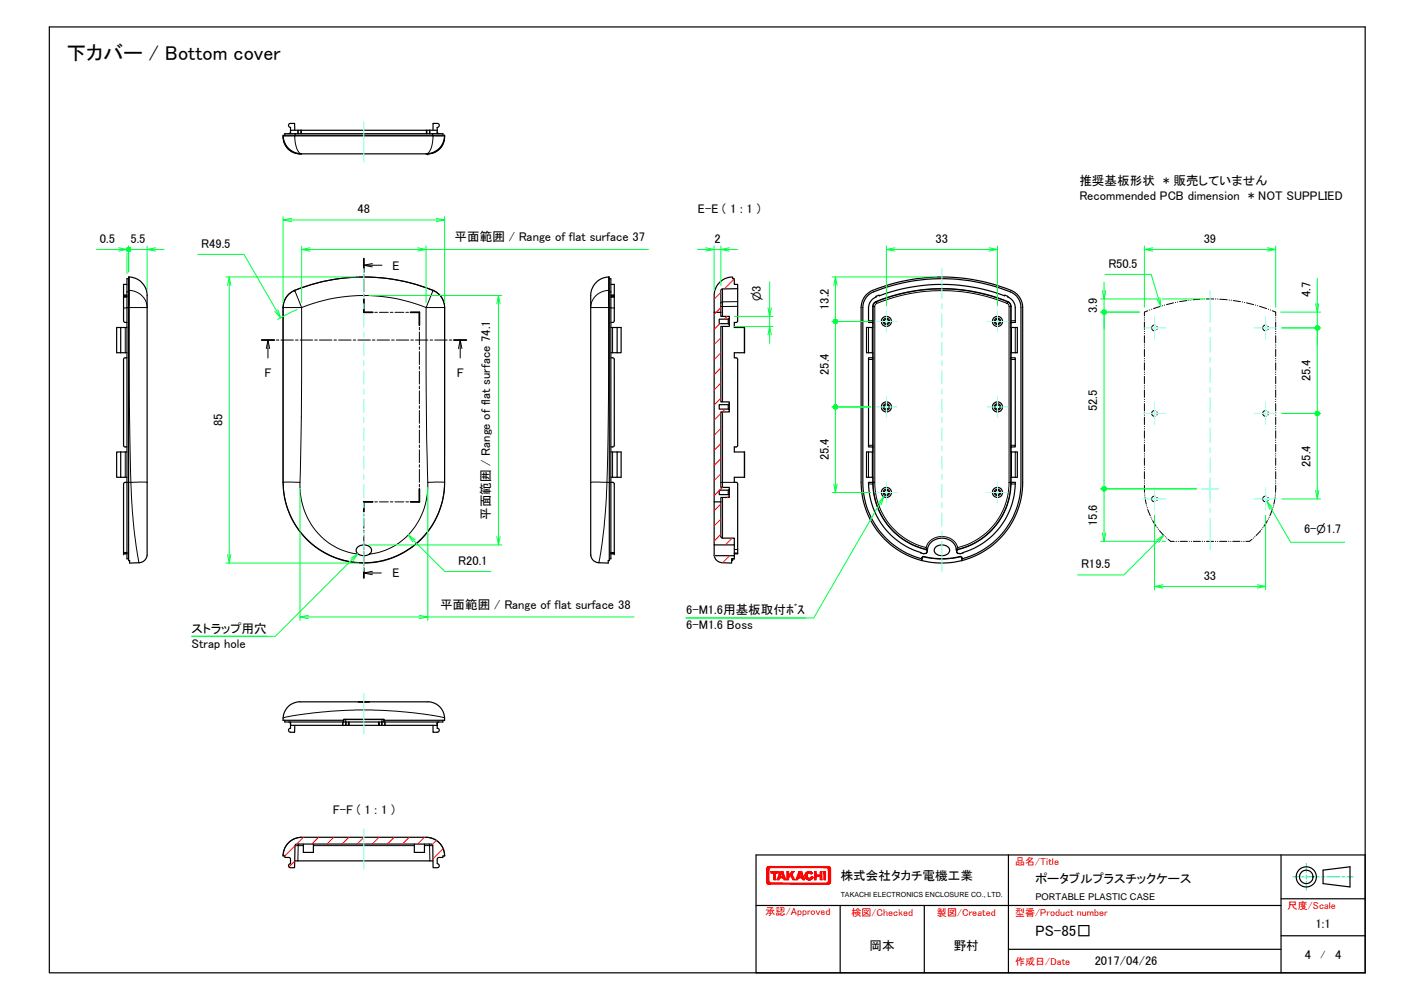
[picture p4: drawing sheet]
<svg xmlns="http://www.w3.org/2000/svg" width="420mm" height="297mm" viewBox="0 0 420 297" stroke-linecap="round" stroke-linejoin="round" font-family="sans-serif">
<g fill="none" stroke="#000" stroke-width=".36">
<path d="M14.7 8h390.9v281h-390.9zM86.3 39.2l-.5 .5M86.3 38.7v-.9a.59 .59 0 0 1-.6-.5 .59 .59 0 0 1 .6-.6h1.2l.1 2M88.5 38.7h-2.2v1M88.6 38.7l-.1 1M89.5 38.7h37.2M89.5 38.7h-.9M89.5 38.7v1M127.7 38.7h2.2M127.7 38.7h-1v1M127.7 38.7v1M128.7 38.7v-2h1.2a.59 .59 0 0 1 .6 .6 .59 .59 0 0 1-.6 .5v1.9"/>
<path d="M129.9 39.2l.5 .5M84.1 40.4a5.1 5.1 0 0 0 5 5.3M84.1 40.4v-.2h48v.2M84.1 40.4a5.5 5.5 0 0 0 5.5 5.3M89.1 45.7h.1M89.1 45.7h.5M89.6 45.7h37M131.6 40.2v-.5h-47v.5M132.1 40.4a5.5 5.5 0 0 1-5.5 5.3M132.1 40.4a5 5 0 0 1-5.5 5.3M35.9 97.3h-1.2v7.5h1.2M35.9 97.3v7.5"/>
<path d="M35.9 97.3h1.8M36.7 87.7h1M36.7 88.2h1M36.7 87.7v.5M36.7 88.2v7.1l.2 .4 .8 .1M37.7 84.5h-1v3.2M38.2 82.3a5.8 5.8 0 0 1 5.5 7v75a2.59 2.59 0 0 1-2.4 2.9l-2.8 .1v-.8h-.3zM38.2 82.8h-.5v83.2h.5M85.9 87.4l.6-.6a53.5 53.5 0 0 1 43.3 0 5.4 5.4 0 0 1 2.3 4.6v51.9a24 24 0 0 1-18 23.2 23.9 23.9 0 0 1-12 0 24.1 24.1 0 0 1-18-23.2v-51.9a5.4 5.4 0 0 1 1.8-4zM177.3 83.8a4.5 4.5 0 0 1 3.7-1.4v84.1h-.3v.8l-2.8-.1a2.89 2.89 0 0 1-2.4-3.7v-72.1a13.4 13.4 0 0 1 .7-6.3zM181 82.8h.5v83.2h-.5M181.5 84.5h1v3.2"/>
<path d="M181.5 87.7h1M181.5 88.2h1M182.5 87.7v.5M182.5 88.2v7.1l-.3 .5h-.7M183.4 97.3h1.2v7.5h-1.2M183.4 97.3v7.5M183.4 97.3h-1.9M212.2 92.8v56.3h2M212.2 92.8h2M212.2 92.8v-5a5.5 5.5 0 0 1 5.5-5.5v.5h.5v1.7h1v1.2l-4.5 .1-.4 .2-.1 6.8M214.2 92.8v1.2h2.5v.5l-.3 .3h-2.7v1.3h2.7l.3 .3v.6h-2.5v22.4h2.5v.5l-.3 .3h-2.7v1.3h2.7l.3 .3v.6h-2.5v22.4h2.5v.5l-.3 .3h-2.7v1.3h2.7l.3 .3v.6h-2.5v1.3M216.4 94.8v1.3"/>
<path d="M216.7 94.5v1.9M219.2 85.7v9.6l-.3 .5h-.7v1.5h3v7.5h-3v1.5l.8 .1 .2 .4v25.5l-.2 .4-.8 .1v1.5h3v7.5h-3v1.5h.7l.3 .4v20.7M257.3 87.7l1-.9a53.5 53.5 0 0 1 43.2 0 5.6 5.6 0 0 1 2.4 4.6v51.9a24 24 0 0 1-18 23.2v-.8l-.5-.4a25.5 25.5 0 0 1-11.2 .1l-.3 .3v.8a24.1 24.1 0 0 1-18-23.2v-52.3a5.4 5.4 0 0 1 1.4-3.3zM259.3 97.3h.1M259.3 97.3h-1.8v7.5h1.8M259.3 95.8h-1.2v-4.3a3.9 3.9 0 0 1 2.2-3.4l.9-.4 .1 .2a52.7 52.7 0 0 1 37.2 0l.1-.2 .9 .4a3.9 3.9 0 0 1 2.2 3.4v4.3h-1.3M259.3 95.8v1.5M300.4 95.8v-4.8a1.55 1.55 0 0 0-.9-1.4 50.5 50.5 0 0 0-39.8 .4l-.4 .8v5M300.4 95.8v1.5h1.9v7.5h-1.9v1.5M35.9 104.8h1.8M37.7 106.3l-.8 .1-.2 .4v25.5l.2 .4 .8 .1M181.5 106.3l.8 .1 .2 .4v25.5l-.2 .4-.8 .1"/>
<path d="M183.4 104.8h-1.9M216.7 119.9v1.9M258.1 106.3h1.2v26.5h-1.2zM259.3 104.8h.1M259.3 104.8v1.5M300.4 106.3h1.3v26.5h-1.3zM35.9 134.3h-1.2v7.5h1.2M35.9 134.3v7.5M35.9 134.3h1.8M183.4 134.3h1.2v7.5h-1.2M183.4 134.3v7.5M183.4 134.3h-1.9"/>
<path d="M216.4 120.2v1.3M259.3 134.3h.1M259.3 134.3h-1.8v7.5h1.8M259.3 132.8v1.5M300.4 132.8v1.5h1.9v7.5h-1.9v1.5M35.9 141.8h1.8M37.7 143.3h-.7l-.3 .5v20.3M181.5 143.3h.7l.3 .5v20.3M183.4 141.8h-1.9M212.2 149.1v12.8h6v-2h-3.6l-.4-.3v-10.5M216.4 145.6v1.3M216.7 145.3v1.9"/>
<path d="M259.3 141.8h.1M259.3 141.8v1.5M36.7 164.1v.4h1M36.7 164.1h1M106.3 162.5a2.62 2.62 0 0 1 4.1 .9 2.49 2.49 0 0 1-3.8 1.3 1.27 1.27 0 0 1-.3-2.2zM181.5 164.1h1M182.5 164.1v.4h-1M212.2 161.9v3.2M212.2 165.1h6v.8l-.8 .2v1.2l-2.8-.1a2.5 2.5 0 0 1-2.4-2.1zM218.2 166h-.5v.5h-.3M218.2 161.9v3.2M218.2 165.9v.1"/>
<path d="M218.2 164.4h1M219.2 164.4l-1 .1M273.9 166.5a23.9 23.9 0 0 0 12 0M275.2 162.6l.4 .7M277.9 162.6a2.75 2.75 0 0 1 4.2 .5 1.97 1.97 0 0 1-2.6 1.9 1.59 1.59 0 0 1-1.6-.6 1.59 1.59 0 0 1 0-1.8zM284.6 162.6l-.4 .7M284.7 163.2a.59 .59 0 0 0-.4 .5 .59 .59 0 0 0 .3 .6M284.7 163.2l-.5 .1a4.5 4.5 0 0 0-3.3-3.4 4.5 4.5 0 0 0-4.5 1.5l-.7 1.1-.1 .8-.6-.1a.58 .58 0 0 1 .5 .5 .58 .58 0 0 1-.3 .6 .6 .6 0 0 0 .3-.6 .6 .6 0 0 0-.5-.5 20.5 20.5 0 0 1-15.7-19.9h-1.2a21.7 21.7 0 0 0 16.7 21.1l.4-.1M284.7 163.2a20.4 20.4 0 0 0 15.7-19.9h1.3a21.9 21.9 0 0 1-16.5 21.2l-.6-.2M285.9 166a23.5 23.5 0 0 0 17.5-22.7v-51.9a5 5 0 0 0-3.1-4.7 53.9 53.9 0 0 0-41.7 .5 5.1 5.1 0 0 0-2.2 4.2v51.9a23.5 23.5 0 0 0 17.5 22.7M84.6 214v.5h17.5M85.8 214.5l.4 .2 .1 .8h15.5"/>
<path d="M86.3 214.5v1.8a.59 .59 0 0 0-.6 .6 .59 .59 0 0 0 .6 .6h1.2l.1-2M101.8 215.5h1M101.8 214.5v1M102.1 214.5h12M102.8 215.5h.9M102.8 214.5v1M103.7 215.5h8.8M103.7 214.5v1M106.5 208.5h-15.1a8 8 0 0 0-5.7 1.4 4.6 4.6 0 0 0-1.5 4.1h17.9M106.5 208.5h3.3zM109.8 208.5h14.6a9.3 9.3 0 0 1 5.8 1.1 4.8 4.8 0 0 1 1.8 4.4h-17.9M112.5 214.5v1"/>
<path d="M112.5 215.5h.9M113.4 214.5v1M114.1 214.5l-.1-.8h-11.8l-.1 .8M114.4 214.5v1h-1M129.9 214.5v1.8a.59 .59 0 0 1 .6 .6 .59 .59 0 0 1-.6 .6l-1.2-.1v-1.9M130.4 214.5a.76 .76 0 0 0-.5 .9l-15.5 .1M131.6 214v.5h-17.5M85.8 250.3a5.4 5.4 0 0 1 3.8-1.6h37a5.5 5.5 0 0 1 5.5 5.5h-.5v.5h-1.2l-.4 .2-.1 1.7a.59 .59 0 0 1 .6 .6 .59 .59 0 0 1-.6 .5h-1.2l-.1-6.5-.5-.5h-40.1l-.3 .5-.2 6.5h-1.2a.59 .59 0 0 1-.6-.5 .59 .59 0 0 1 .6-.6l-.1-1.7-.4-.2h-1.2v-.5h-.5a5.7 5.7 0 0 1 1.7-3.9zM87.6 255.7h41.1M90.1 250.7v2.5h3v-2.5M123.1 250.7v2.5h3v-2.5M299.6 254v35"/>
<path d="M380.7 254v35M393.1 258.5l8-1v6l-8-1zM405.6 254h-180.9v35h180.9M224.7 269h156M249.6 269v20M274.6 269v20M380.7 278h24.9M380.7 267h24.9M299.6 282h81.1"/>
<circle cx="263.4" cy="95.5" r=".65"/>
<circle cx="263.4" cy="95.5" r="1.5"/>
<circle cx="263.4" cy="95.5" r=".95"/>
<circle cx="296.4" cy="95.5" r="1.5"/>
<circle cx="296.4" cy="95.5" r=".66"/>
<circle cx="296.4" cy="95.5" r=".95"/>
<circle cx="263.4" cy="120.9" r=".65"/>
<circle cx="263.4" cy="120.9" r="1.5"/>
<circle cx="263.4" cy="120.9" r=".95"/>
<circle cx="296.4" cy="120.9" r="1.5"/>
<circle cx="296.4" cy="120.9" r=".66"/>
<circle cx="296.4" cy="120.9" r=".95"/>
<circle cx="263.4" cy="146.3" r=".65"/>
<circle cx="263.4" cy="146.3" r="1.5"/>
<circle cx="263.4" cy="146.3" r=".95"/>
<circle cx="296.4" cy="146.3" r="1.5"/>
<circle cx="296.4" cy="146.3" r=".66"/>
<circle cx="296.4" cy="146.3" r=".95"/>
<circle cx="388.2" cy="260.5" r="2"/>
<circle cx="388.2" cy="260.5" r="3"/>
</g>
<g fill="none" stroke="#000" stroke-width=".3">
<path d="M87.7 39.7v.5M88.6 38.7v1M89.4 38.7v1M126.9 38.7v1M127.6 38.7v1M128.5 39.7v.5M84.1 40.9a5 5 0 0 0 5 4.8M84.1 40.4h44.6M87.6 40.4l.2 2.1a3.5 3.5 0 0 0 1.8 3.2M87.6 40.2v.2M87.6 40.4h.1M128.7 40.4h3.4"/>
<path d="M128.7 40.4l-.1 1.6a3.8 3.8 0 0 1-2 3.7M128.7 40.2v.2M132.1 40.9a5 5 0 0 1-5 4.8M108.1 76.8v4M108.1 78.8h5.4M110.6 78.3l-2.5 .5 2.5 .5M36.7 88h1M36.7 87.7h1M36.7 88.1h1M36.7 91.5h1M37.2 97.3v7.5M37.7 86.7h.5"/>
<path d="M37.7 91.4h.7a1439.2 1439.2 0 0 0 .5 51.9h-1.2M38.2 86.3h.2M38.4 82.3v9.1h5.2a5.1 5.1 0 0 0-5.2-5.1M38.4 86.3h.1M84.1 91.4h.1M84.1 91.4v51.9M87.6 86.3l2 5.1a49.6 49.6 0 0 1 37 0 1493.2 1493.2 0 0 0 .5 51.9M87.6 86.3h.1M108.1 81.4v.8M108.1 82.8v4M108.1 87.4v.8M108.1 88.8v4h2.7"/>
<path d="M111.4 92.8h.7M112.7 92.8h2.7M116 92.8h.7M117.4 92.8h2.6M120.6 92.8h.8M122 92.8h2.6v3.8M124.6 97.2v.8M124.6 98.6v3.8M128.7 86.3h.1M128.7 86.3a54.5 54.5 0 0 0-42.1 .5 5.4 5.4 0 0 0-2.4 4.6h5.4a1439.2 1439.2 0 0 1-.5 51.9M128.7 86.3a5 5 0 0 1 3.3 5.1h-5.4zM132.1 91.4h.1"/>
<path d="M132.1 91.4v51.9M176.9 88a5.8 5.8 0 0 1 3.9-1.7v5.1h-5.2a4 4 0 0 1 1.3-3.4zM180.8 82.3v4M180.8 86.3h.2M181 86.7h.5M181.5 91.4h-.7a1439.2 1439.2 0 0 1-.5 51.9M181.5 87.7h1M181.5 88.1h1M181.5 91.5h1M181.5 88h1M182 97.3v7.5M214.7 85.8v2.2a1.88 1.88 0 0 1-.5 2.1"/>
<path d="M214.7 97v22.4M219.2 89.6l-4.5 .1v1.4h-.5M219.2 91l-4.5 .1v2.9M221.2 97.3v7.5M258.1 97.3v7.5M258.1 95.3h1.2M259.2 97.3v7.5M259.3 97.3v7.5M259.3 91l.1 .1M259.4 91.1v52.2M259.9 91.1v52.2h-.5M260.3 89.6v.1a1.52 1.52 0 0 0-.9 1.4"/>
<path d="M260.6 90.1l-.6 .5a.42 .42 0 0 1-.6 .5M299.5 89.6l-.1 .1a1.27 1.27 0 0 1 .9 1.4h-.5l-.2-.7a50.5 50.5 0 0 0-39-.3l-.3-.4a50.9 50.9 0 0 1 39.1 .1l-.2 .3M299.8 91.1v52.2M300.4 91l-.1 52.3M300.4 95.3h1.3M300.4 97.3v7.5M300.6 97.3v7.5M301.7 97.3v7.5M340.1 94.4v.1M340.1 95v.1M340.1 95.7v2.2M340.1 98.4v.1"/>
<path d="M340.1 99v.1M340.1 99.7v2.2M341.1 92.3l-1 .4v1.1M341.7 92.1h-.1M342.3 91.8l-.1 .1M343.2 96.6a.85 .85 0 0 0-1 .8 .85 .85 0 0 0 1 .8M343.8 96.9v.1M343.8 97.8v.1M344.9 91l-2.1 .7M345.5 90.8h-.1M346.1 90.6l-.1 .1M348.7 90l-2.1 .5"/>
<path d="M349.3 89.8l-.1 .1M350 89.7h-.1M352.7 89.3l-2.2 .3M353.3 89.2h-.1M353.9 89.1h.1M356.6 88.9l-2.1 .1M357.2 88.8h.1M357.8 88.8h.1M358.5 88.8h2.1M361.2 88.8h.1M361.8 88.8h.1M362.4 88.9l2.2 .1"/>
<path d="M365.2 89.1h.1M365.8 89.2h.1M366.4 89.3l2.2 .3M369.1 89.7h.1M369.8 89.8l.1 .1M370.4 90l2.1 .5M373.1 90.6v.1M373.7 90.8h.1M374.3 91l2.1 .7M376.2 96.6a.85 .85 0 0 0-1 .8 .85 .85 0 0 0 1 .8M376.8 96.9v.1M376.8 97.8v.1"/>
<path d="M376.9 91.8v.1M377.5 92.1h.1M378 92.3l1.1 .4v1.1M379.1 94.4v.1M379.1 95v.1M379.1 95.7v2.2M379.1 98.4v.1M379.1 99v.1M379.1 99.7v2.2M77.8 101h3.7M79.1 103.5l.5-2.5 .5 2.5M79.6 101v5.3"/>
<path d="M82.1 101h.8M83.5 101h3.7M87.8 101h.8M89.2 101h3.7M93.5 101h.8M94.9 101h3.7M99.2 101h.8M100.6 101h3.7M105 101h.7M106.3 101h3.7M110.6 101h.8M112 101h3.7"/>
<path d="M116.4 101h.7M117.7 101h3.8M122.1 101h.7M123.5 101h3.7M124.6 103.1v.7M124.6 104.4v3.9M124.6 108.9v.7M124.6 110.3v3.8M124.6 114.7v.8M124.6 116.1v3.8M127.8 101h.8M129.2 101h3.7"/>
<path d="M133.5 101h.7M134.9 101h3.7M136.2 103.5l.5-2.5 .6 2.5M136.7 101v5.3M258.1 106.8h1.2M300.4 106.8h1.3M340.1 102.4v.1M340.1 103.1v.1M340.1 103.7v2.2M340.1 106.5v.1M340.1 107.1v.1M340.1 107.8v2.2"/>
<path d="M340.1 110.5v.1M340.1 111.1v.2M340.1 111.8v2.2M340.1 114.6v.1M340.1 115.2v.1M340.1 115.8v2.2M340.1 118.6v.1M340.1 119.2v.1M340.1 119.9v2.2M379.1 102.4v.1M379.1 103.1v.1M379.1 103.7v2.2"/>
<path d="M379.1 106.5v.1M379.1 107.1v.1M379.1 107.8v2.2M379.1 110.5v.1M379.1 111.1v.2M379.1 111.8v2.2M379.1 114.6v.1M379.1 115.2v.1M379.1 115.8v2.2M379.1 118.6v.1M379.1 119.2v.1M379.1 119.9v2.2"/>
<path d="M37.2 134.3v7.5M124.6 120.5v.8M124.6 121.9v3.9M124.6 126.4v.7M124.6 127.8v3.8M124.6 132.2v.8M124.6 133.6v3.8M124.6 138v.8M124.6 139.4v3.9M182 134.3v7.5M214.7 122.4v20.9M221.2 134.3v7.5"/>
<path d="M258.1 134.3v7.5M258.1 132.3h1.2M259.2 134.3v7.5M259.3 134.3v7.5M300.4 132.3h1.3M300.4 134.3v7.5M300.6 134.3v7.5M301.7 134.3v7.5M340.1 122.6v.1M340.1 123.3v.1M340.1 123.9v2.2M340.1 126.7v.1"/>
<path d="M340.1 127.3v.1M340.1 128v2.2M340.1 130.7v.1M340.1 131.3v.1M340.1 132v2.2M340.1 134.7v.2M340.1 135.4v.1M340.1 136v2.2M340.1 138.8v.1M340.1 139.4v.1M343.2 122a.85 .85 0 0 0-1 .8 .85 .85 0 0 0 1 .8M343.8 122.3v.1"/>
<path d="M343.8 123.2v.1M376.2 122a.85 .85 0 0 0-1 .8 .85 .85 0 0 0 1 .8M376.8 122.3v.1M376.8 123.2v.1M379.1 122.6v.1M379.1 123.3v.1M379.1 123.9v2.2M379.1 126.7v.1M379.1 127.3v.1M379.1 128v2.2M379.1 130.7v.1M379.1 131.3v.1"/>
<path d="M379.1 132v2.2M379.1 134.7v.2M379.1 135.4v.1M379.1 136v2.2M379.1 138.8v.1M379.1 139.4v.1M43.7 143.3h-4.8l.9 13.8 1.5 10.1M84.1 143.3h.1M108.1 152.6v.8M108.1 154v2.9M108.1 157.5v.8M108.1 158.9v2.9"/>
<path d="M110.8 149.1h-2.7v2.9M111.4 149.1h.7M112.7 149.1h2.7M116 149.1h.7M117.4 149.1h2.6M120.6 149.1h.8M124.6 143.9v.7M124.6 145.3v3.8h-2.6M127.1 143.3h5M127.1 143.3a20.2 20.2 0 0 1-17.3 21.3M132.1 143.3h.1M132.1 143.3a24 24 0 0 1-24 23.9 24 24 0 0 1-23.9-23.9h4.9a20.1 20.1 0 0 0 17.4 21.3"/>
<path d="M175.5 143.3h4.8M180.3 143.3l-.8 12.8-1.6 11.1M180.3 143.3h1.2M214.2 143.3h.5M214.7 147.8v12.1M214.7 143.3v1.5M214.7 143.3h3.5M258.1 143.8h1.2M259.3 143.3h.1M259.4 143.3a20.4 20.4 0 0 0 16.2 20M259.9 143.3a19.9 19.9 0 0 0 15.3 19.3 5 5 0 0 1 4.7-3.2 5 5 0 0 1 4.7 3.2 19.9 19.9 0 0 0 15.2-19.3M299.8 143.3h.5"/>
<path d="M300.3 143.3h.1M300.3 143.3a20.4 20.4 0 0 1-16.1 20M300.4 143.8h1.3M340.1 140.1v2.2M340.1 142.8v.1M340.1 143.4v.2M340.1 144.1v2.1M340.1 146.7h.1M340.2 147.3h.1M340.2 147.8l.4 2M340.7 150.2v.1M340.9 150.8v.1"/>
<path d="M341 151.4l.8 1.8M342 153.6v.1M342.2 154.1l.1 .1M342.5 154.6l1 1.7M343.2 147.4a.85 .85 0 0 0-1 .8 .85 .85 0 0 0 1 .8M343.8 147.7v.1M343.8 148.6v.1M343.8 156.7l.1 .1M344.2 157.2h.1M344.5 157.6l1.4 1.5M346.2 159.4l.1 .1M346.7 159.8v.1"/>
<path d="M372.5 159.8l-.1 .1M372.9 159.4l-.1 .1M374.6 157.6l-1.4 1.5M374.9 157.2h.1M375.3 156.7l-.1 .1M376.2 147.4a.85 .85 0 0 0-1 .8 .85 .85 0 0 0 1 .8M376.6 154.6l-1 1.7M376.8 147.7v.1M376.8 148.6v.1M376.9 154.1l-.1 .1M377.1 153.6v.1M378 151.4l-.7 1.8"/>
<path d="M378.2 150.8v.1M378.4 150.2v.1M378.9 147.8l-.4 2M378.9 147.3h.1M379 146.7h.1M379.1 144.1l-.1 2.1M379.1 140.1v2.2M379.1 142.8v.1M379.1 143.4v.2M36.7 164.2h1M36.7 164.5h1M36.7 164.3h1"/>
<path d="M108.1 162.5v.7M108.1 163.8v3M108.1 167.4v.7M108.1 168.7v3M108.1 170.2h5.2M110.6 169.7l-2.5 .5 2.5 .5M181.5 164.3h1M181.5 164.2h1M181.5 164.5h1M217.5 165.9v.6M218.2 164.3h1M218.2 163.2h1"/>
<path d="M273.9 165.8h.1M274 165.8v.7M274.5 165.4a23.4 23.4 0 0 0 10.8 0M274.5 165.3l-.5 .5M275 163.2h.1M284.7 163.2h.1M285.3 165.3l.5 .5M285.8 165.8h.1M285.8 165.8v.7M347.1 160.2l.7 .6h1.1M349.5 160.8h.1M350.1 160.8h.1"/>
<path d="M350.7 160.8h2.1M353.4 160.8h.1M354 160.8h.1M354.6 160.8h2.1M357.2 160.8h.1M357.9 160.8h.1M358.5 160.8h2.1M361.2 160.8h.1M361.8 160.8h.1M362.4 160.8h2.1M365.1 160.8h.1M365.7 160.8h.1"/>
<path d="M366.3 160.8h2.1M369 160.8h.1M369.6 160.8h.1M372 160.2l-.7 .6h-1.1M84.1 213.3l1.8-.5 4.9-.8a121.2 121.2 0 0 1 41.3 1.3M101.9 214.5v1M102.7 213.7l-.6 .1M103.5 214.5v1M112.7 214.5l.1 1M113.5 213.7v1.8M114.1 213.8h-11.4v1.7M114.3 214.5v1"/>
<path d="M87.7 251.2h.9l-.1 4.5M88.8 250.7l-.2 .5h1.5M89.6 248.7a5.5 5.5 0 0 0-5.5 5.3M93.1 251.2h30M126.6 248.7a5.5 5.5 0 0 1 5.5 5.3M127.5 250.7l.1 .5h-1.5M128.6 251.2h-1l.1 4.5"/>
</g>
<g fill="#000">
<circle cx="127.1" cy="45.7" r=".18"/>
<circle cx="259.3" cy="95.8" r=".18"/>
<circle cx="300.4" cy="95.8" r=".18"/>
<circle cx="259.3" cy="106.3" r=".18"/>
<circle cx="300.4" cy="106.3" r=".18"/>
<circle cx="259.3" cy="132.8" r=".18"/>
<circle cx="300.4" cy="132.8" r=".18"/>
<circle cx="259.3" cy="143.3" r=".18"/>
<circle cx="300.4" cy="143.3" r=".18"/>
<circle cx="36.7" cy="164.5" r=".18"/>
<circle cx="182.5" cy="164.5" r=".18"/>
<circle cx="275.6" cy="163.3" r=".18"/>
<circle cx="284.2" cy="163.3" r=".18"/>
<circle cx="84.1" cy="254" r=".18"/>
<circle cx="132.1" cy="254" r=".18"/>
</g>
<g fill="#f00" stroke="#f00" stroke-width=".3">
<path d="M246.1 258.3l.7 3.7-.7-.3z"/>
<path d="M246.1 261.7l.7 .3-.7-.1z"/>
<path d="M246.1 261.9l.7 .1z"/>
<path d="M246.1 262l.6 .3-.8-.2z"/>
<path d="M246.1 262l.7 .1-.1 .2z"/>
<path d="M246.1 262h.7v.1z"/>
<path d="M245.8 262.2l.7 .4z"/>
<path d="M245.9 262.1l.7 .4-.1 .1z"/>
<path d="M245.9 262.1l.8 .2-.1 .2z"/>
<path d="M245.7 262.3l.4 .4z"/>
<path d="M245.8 262.2l.5 .5z"/>
<path d="M245.8 262.2l.7 .4-.2 .1z"/>
<path d="M245.5 262.3l.6 .4z"/>
<path d="M229.1 262.3h16.4l.6 .4z"/>
<path d="M228.5 262.7l.6-.4 17 .4z"/>
<path d="M228.5 262.7l.6-.4z"/>
<path d="M228.8 262.2l.1 .1-.4 .4z"/>
<path d="M228.1 262.6l.7-.4z"/>
<path d="M228.1 262.6l.7-.4-.5 .5z"/>
<path d="M228.3 262.7l.5-.5z"/>
<path d="M227.9 262.3l.8-.2z"/>
<path d="M227.9 262.3l.8-.2-.7 .4z"/>
<path d="M228 262.5l.7-.4-.6 .5z"/>
<path d="M227.8 262h.8z"/>
<path d="M227.8 262h.8l-.8 .1z"/>
<path d="M227.8 262.1l.8-.1-.7 .3z"/>
<path d="M227.8 262l.7-.3v.2z"/>
<path d="M228.5 258.3v3.4l-.7 .3z"/>
<path d="M227.8 258.1l.7 .2-.7 3.7z"/>
<path d="M227.8 258.1h.7v.2z"/>
<path d="M227.8 258.1l.8-.1z"/>
<path d="M227.9 257.7l.8 .2z"/>
<path d="M227.9 257.7l.7 .3-.8-.1z"/>
<path d="M227.8 257.9l.8 .1-.8 .1z"/>
<path d="M228.1 257.5l.7 .3z"/>
<path d="M228 257.6l.1-.1 .6 .4z"/>
<path d="M228 257.6l.7 .3-.8-.2z"/>
<path d="M228.5 257.4l.4 .3z"/>
<path d="M228.3 257.4l.5 .4z"/>
<path d="M228.1 257.5l.2-.1 .5 .4z"/>
<path d="M228.5 257.4l.6 .3z"/>
<path d="M228.5 257.4l17 .3h-16.4z"/>
<path d="M228.5 257.4h17.6l-.6 .3z"/>
<path d="M245.5 257.7l.6-.3z"/>
<path d="M245.7 257.7l.4-.3z"/>
<path d="M245.8 257.8l.7-.3-.6 .4z"/>
<path d="M245.8 257.8l.5-.4 .2 .1z"/>
<path d="M246.1 257.4h.2l-.5 .4z"/>
<path d="M245.9 257.9l.8-.2z"/>
<path d="M245.9 257.9l.7-.3 .1 .1z"/>
<path d="M245.9 257.9l.6-.4 .1 .1z"/>
<path d="M246.1 258l.7 .1z"/>
<path d="M246.1 258l.7-.1v.2z"/>
<path d="M246.1 258l.6-.3 .1 .2z"/>
<path d="M246.1 258.1h.7l-.7 .2z"/>
<path d="M246.1 258.3l.7-.2v3.9z"/>
<path d="M230.5 259.4l.8-.5v.5z"/>
<path d="M229 258.9h2.3l-.8 .5z"/>
<path d="M229 258.9l1.5 .5h-.6z"/>
<path d="M229 258.9l.9 .5h-.9z"/>
<path d="M229.9 259.4l.6 1.9h-.6z"/>
<path d="M229.9 259.4h.6v1.9z"/>
<path d="M231.9 260.3h.6l.2 .5z"/>
<path d="M232.5 260.3l1 1-.8-.5z"/>
<path d="M232.6 258.9l.9 2.4-1-1z"/>
<path d="M231.8 258.9l.4 .5-.3 .9z"/>
<path d="M231.8 258.9l.1 1.4-1 1z"/>
<path d="M231.9 260.3l-.2 .5-.8 .5z"/>
<path d="M230.9 261.3l.8-.5-.2 .5z"/>
<path d="M231.8 258.9h.8l-.4 .5z"/>
<path d="M232.6 258.9l-.1 1.4-.3-.9z"/>
<path d="M231.9 260.3l.8 .5h-1z"/>
<path d="M232.7 260.8l.8 .5h-.6z"/>
<path d="M235.3 259.7l.3 1.6-.7-1.2z"/>
<path d="M234.4 259.9l.9-.2-.4 .4z"/>
<path d="M234.4 259.9l.5 .2-.5 .6z"/>
<path d="M234.4 259.9v.8l-.6 .6z"/>
<path d="M234.4 260.7v.6h-.6z"/>
<path d="M235.3 259.7l.9 1.6h-.6z"/>
<path d="M235.3 258.9h.8l-.8 .8z"/>
<path d="M235.3 258.9v.8l-.9 .2z"/>
<path d="M233.8 258.9h.6v1z"/>
<path d="M233.8 258.9l.6 1-.6 1.4z"/>
<path d="M237.5 260.3h.6l.2 .5z"/>
<path d="M238.1 260.3l1 1-.8-.5z"/>
<path d="M238.2 258.9l.9 2.4-1-1z"/>
<path d="M237.4 258.9l.4 .5-.3 .9z"/>
<path d="M237.4 258.9l.1 1.4-1 1z"/>
<path d="M237.5 260.3l-.2 .5-.8 .5z"/>
<path d="M236.5 261.3l.8-.5-.2 .5z"/>
<path d="M237.4 258.9h.8l-.4 .5z"/>
<path d="M238.2 258.9l-.1 1.4-.3-.9z"/>
<path d="M237.5 260.3l.8 .5h-1z"/>
<path d="M238.3 260.8l.8 .5h-.6z"/>
<path d="M241 259.6l.5-.3z"/>
<path d="M241.4 259.2l-.4 .4z"/>
<path d="M241 259.5l.4-.3z"/>
<path d="M241.3 259.1l-.3 .4z"/>
<path d="M241.3 259.1l-.4 .4z"/>
<path d="M240.9 259.5l.4-.4z"/>
<path d="M241.2 259.1l-.3 .4z"/>
<path d="M241.1 259l-.3 .4z"/>
<path d="M240.9 258.9l-.1 .5z"/>
<path d="M240.8 258.9l-.1 .5z"/>
<path d="M240.8 258.9l-.2 .5z"/>
<path d="M240.7 258.9l-.1 .5z"/>
<path d="M240.5 258.8v.5z"/>
<path d="M240.4 258.8l.1 .5z"/>
<path d="M240.3 258.9l.1 .4z"/>
<path d="M240.1 258.9l.2 .4z"/>
<path d="M240.1 258.9l.2 .5z"/>
<path d="M240 258.9l.3 .5z"/>
<path d="M240 258.9l.2 .5z"/>
<path d="M239.9 259l.3 .4z"/>
<path d="M239.8 259l.3 .4z"/>
<path d="M239.8 259l.3 .5z"/>
<path d="M239.7 259.1l.4 .4z"/>
<path d="M239.7 259.1l.3 .4z"/>
<path d="M239.6 259.2l.4 .3z"/>
<path d="M239.6 259.2l.4 .4z"/>
<path d="M239.6 259.2l.4 .4-.5-.3z"/>
<path d="M239.5 259.3l.5 .3z"/>
<path d="M239.5 259.3l.4 .4z"/>
<path d="M239.4 259.4l.5 .3z"/>
<path d="M239.3 259.5l.5 .3z"/>
<path d="M239.3 259.6l.5 .2z"/>
<path d="M239.3 259.6l.5 .3z"/>
<path d="M239.2 259.8l.6 .1z"/>
<path d="M239.2 259.9h.6z"/>
<path d="M239.2 259.9l.6 .1h-.6z"/>
<path d="M239.2 260l.6 .1z"/>
<path d="M239.2 260.2l.6-.1z"/>
<path d="M239.2 260.2h.6z"/>
<path d="M239.2 260.3l.6-.1z"/>
<path d="M239.2 260.3h.6z"/>
<path d="M239.2 260.4l.6-.1z"/>
<path d="M239.3 260.5l.5-.1z"/>
<path d="M239.3 260.7l.5-.2z"/>
<path d="M239.4 260.8l.4-.3z"/>
<path d="M239.4 260.8l.5-.3-.4 .4z"/>
<path d="M239.5 260.9l.4-.4z"/>
<path d="M239.5 260.9l.5-.3z"/>
<path d="M239.5 261l.5-.4z"/>
<path d="M239.5 261l.5-.3z"/>
<path d="M240 260.7l-.4 .4z"/>
<path d="M239.6 261.1l.4-.4-.3 .5z"/>
<path d="M240 260.7l-.3 .5z"/>
<path d="M240.1 260.8l-.4 .4z"/>
<path d="M240.1 260.8l-.3 .4z"/>
<path d="M240.1 260.8l-.1 .5z"/>
<path d="M240.2 260.9l-.2 .4z"/>
<path d="M240.2 260.9l-.1 .4z"/>
<path d="M240.3 260.9l-.1 .5z"/>
<path d="M240.4 260.9l-.2 .5z"/>
<path d="M240.4 260.9v.5z"/>
<path d="M240.4 260.9l.1 .5z"/>
<path d="M240.5 260.9l.1 .5z"/>
<path d="M240.6 260.9v.5z"/>
<path d="M240.6 260.9l.2 .4z"/>
<path d="M240.7 260.9l.2 .4z"/>
<path d="M240.7 260.9l.3 .4z"/>
<path d="M240.8 260.8l.2 .5z"/>
<path d="M240.9 260.8l.2 .4z"/>
<path d="M240.9 260.8l.3 .4z"/>
<path d="M240.9 260.7l.3 .5z"/>
<path d="M240.9 260.7l.4 .3z"/>
<path d="M241 260.7l.4 .2z"/>
<path d="M241 260.6l.4 .3z"/>
<path d="M241 260.6l.5 .2z"/>
<path d="M241.1 260.5l.4 .3z"/>
<path d="M241.1 260.5l.5 .3z"/>
<path d="M241.1 260.5l.5 .1z"/>
<path d="M241.1 260.4l.5 .2z"/>
<path d="M242 258.9h.6v1z"/>
<path d="M242 258.9l.6 1-.6 1.4z"/>
<path d="M242.6 259.9v.5l-.6 .9z"/>
<path d="M242.6 260.4v.9h-.6z"/>
<path d="M242.6 259.9l1.1 .5h-1.1z"/>
<path d="M242.6 259.9h1.1v.5z"/>
<path d="M243.7 259.9l.5 1.4-.5-.9z"/>
<path d="M244.2 258.9v2.4l-.5-1.4z"/>
<path d="M243.7 260.4l.5 .9h-.5z"/>
<path d="M243.7 258.9h.5l-.5 1z"/>
<path d="M244.8 258.9h.5v2.4z"/>
<path d="M244.8 258.9l.5 2.4h-.5z"/>
</g>
<path d="M388.1 256.5v2.6M388.1 259.8v1.3M384.1 260.5h2.1M386.6 260.5h1.1M388.1 260.5h4M388.1 261.8v2.7M392.7 260.5h.9M394.2 260.5h4M398.7 260.5h.9M400.1 260.5h2.1" fill="none" stroke="#0ff" stroke-width=".3"/>
<path d="M108.1 76.8v4M108.1 88.8v4h2.7M122 92.8h2.6v3.8M77.8 101h3.7M134.9 101h3.7M110.8 149.1h-2.7v2.9M124.6 145.2v3.9h-2.6M108.1 168.7v3" fill="none" stroke="#000" stroke-width=".51"/>
<g fill="none" stroke="#f00" stroke-width=".3">
<path d="M213.9 96.1l-1.7 1.7M214.2 91.4l-2 1.9M214.2 86.9l-2 2M216.1 94l-.9 .8M218.2 82.8l-2.9 3M214.2 118.3l-2 2M214.2 113.8l-2 2M214.2 109.3l-2 2M214.2 104.8l-2 2M214.2 100.3l-2 2M214.2 136.2l-2 2M214.2 131.8l-2 2"/>
<path d="M214.2 127.3l-2 2M214.2 122.8l-2 2M215.5 121.5l-.9 .9M213.7 145.7l-1.5 1.5M214.2 140.7l-2 2M214.2 158.7l-2 2M214.2 154.2l-2 2M214.2 149.7l-2 2M214.7 144.8l-.9 .8M216.7 147.2l-.6 .6M217.5 159.9l-2 2M212.3 165.1h.1"/>
<path d="M216.8 165.1l-2.1 2.1M87.6 255.8l-1.7 1.7M87.7 251.2l-3.1 3.1M90.2 248.7l-2 2M94.6 248.7l-1.9 2M99.2 248.7l-2.1 2M103.6 248.7l-2 2M108.1 248.7l-2 2M112.6 248.7l-2 2M117.1 248.7l-2 2M121.6 248.7l-2 2M126.1 248.7l-2 2"/>
<path d="M129.7 249.6l-1.3 1.3M131.7 252.1l-3.1 3"/>
</g>
<g fill="none" stroke="#80ffff" stroke-width=".3">
<path d="M108.1 36.2v12M108.1 79.8v8.9M279.9 79.8v8.9M108.1 90.2v1.5M108.1 93.2v4M108.1 98.7v1.5M260.2 95.5h6.3M263.4 92.3v6.3M279.9 90.2v1.5M279.9 93.2v4M279.9 98.7v1.5M293.2 95.5h6.3"/>
<path d="M296.4 92.3v6.3M339.7 97.4h6.7M343.1 94v6.8M359.6 86.3v9.4M359.6 97.2v1.5M372.7 97.4h6.7M376.1 94v6.8M108.1 101.7v3.9M108.1 107.1v1.5M108.1 110.1v4M108.1 115.6v1.5M108.1 118.6v3.9"/>
<path d="M263.4 117.7v6.3M279.9 101.7v3.9M279.9 107.1v1.5M279.9 110.1v4M279.9 115.6v1.5M279.9 118.6v3.9M296.4 117.7v6.3M343.1 119.4v6.8M359.6 100.2v4.5M359.6 106.2v1.5M359.6 109.2v4.4M359.6 115.1v1.5"/>
<path d="M359.6 118.1v4.5M376.1 119.4v6.8M108.1 124v1.5M108.1 127v4M108.1 132.5v1.5M108.1 135.4v4M260.2 120.9h6.3M279.9 124v1.5M279.9 127v4M279.9 132.5v1.5M279.9 135.4v4M293.2 120.9h6.3"/>
<path d="M339.7 122.8h6.7M359.6 124.1v1.4M359.6 127v4.5M359.6 133v1.5M359.6 136v4.4M372.7 122.8h6.7M108.1 140.9v1.5M108.1 143.9v3.9M108.1 149.4v1.5M108.1 152.4v3.9M108.1 157.8v1.5M260.2 146.3h6.3"/>
<path d="M263.4 143.1v6.3M279.9 140.9v1.5M279.9 143.9v3.9M279.9 149.4v1.5M279.9 152.4v3.9M279.9 157.8v1.5M293.2 146.3h6.3M296.4 143.1v6.3M339.7 148.2h6.7M343.1 144.8v6.8M357 145.2h5M359.6 141.9v7.5"/>
<path d="M359.6 150.9v1.5M359.6 153.9v9.4M372.7 148.2h6.7M376.1 144.8v6.8M108.1 160.8v9M279.9 160.8v9M108.1 206v12M108.1 246.2v12"/>
</g>
<g fill="none" stroke="#00ff3f" stroke-width=".3">
<path d="M28.7 74.1h20M35.2 73.6l2.5 .5-2.5 .5M37.7 75.2v6.1M38.2 73.1v7.7M43.7 73.1v13.2M46.2 73.6l-2.5 .5 2.5 .5M58.8 75.6h13.7l10.9 18.8M84.1 65.3h48M84.1 64.4v25.5M86.6 64.9l-2.5 .4 2.5 .5M89.6 73.1v16.8M89.6 74.1h103.1"/>
<path d="M92.1 73.6l-2.5 .5 2.5 .5M124.1 73.6l2.5 .5-2.5 .5M126.6 73.1v16.8M129.6 64.9l2.5 .4-2.5 .5M132.1 64.4v25.5M207.2 74.1h12M209.7 73.6l2.5 .5-2.5 .5M212.2 73.1v13.2M214.2 73.1v11.7M216.7 73.6l-2.5 .5 2.5 .5M263.4 74.1h33M263.4 73.1v17.7"/>
<path d="M265.9 73.6l-2.5 .5 2.5 .5M293.9 73.6l2.5 .5-2.5 .5M296.4 73.1v17.7M340.1 73.1v18.1M340.1 74.1h39M342.6 73.6l-2.5 .5 2.5 .5M376.6 73.6l2.5 .5-2.5 .5M379.1 73.1v18.1M67.1 82.3h39.5M67.6 84.8l.5-2.5 .5 2.5M68.1 82.3v85M82.6 92l.8 2.4-1.7-1.9"/>
<path d="M88.3 91.9l-5.8 3M109.6 87.8h39.5M147.6 90.3l.5-2.5 .5 2.5M148.1 87.8v74.1M218.2 97h11.5M218.2 94h11.5M228.2 91.5l.5 2.5 .5-2.5M228.2 99.5l.5-2.5 .5 2.5M228.7 83.7v18.3M247.2 82.3h31.2M247.2 95.5h11.6M247.7 84.8l.5-2.5 .5 2.5"/>
<path d="M248.2 82.3v12.5M248.2 96.1v24.1M327.1 92.7h11.4M327.1 88.8h16.7M327.6 86.3l.5 2.5 .5-2.5M328.1 83.8v8.9M328.1 93.3v51.3M328.3 81.5h13.8l2.8 9.5M344.7 88.4l.2 2.6-1.2-2.3M345.3 88.8h12.8M380.6 92.7h11.8M380.9 97.4h11.5"/>
<path d="M390.9 90.2l.5 2.5 .5-2.5M391.4 82.7v14.7M391.4 98v24.2M247.2 120.9h11.6M248.2 121.5v24.8M380.9 122.8h11.5M391.4 123.4v24.8M89.1 144.8v39.5M121.3 158.9l10.9 10.9h13.7M127.1 144.8v39.5M147.6 159.4l.5 2.5 .5-2.5M247.2 146.3h11.6"/>
<path d="M247.7 143.8l.5 2.5 .5-2.5M327.1 145.2h15.9M327.6 158.3l.5 2.5 .5-2.5M328.1 145.8v15M343.1 153.1v22.1M343.1 145.2h12.4M345.8 159l-11.8 11.8h-13.7M376.1 153.1v22.1M376.5 148.9l7 12.2h16.1M378.2 150.9l-1.7-2 .8 2.5M380.9 148.2h11.5M390.9 145.7l.5 2.5 .5-2.5"/>
<path d="M67.1 167.3h39.5M67.6 164.8l.5 2.5 .5-2.5M109.6 161.9h39.5M123.4 160.3l-2.1-1.4 1.4 2.1M327.1 160.8h17.1M343.1 174.2h33M343.7 160.4l2.1-1.4-1.5 2.1M345.4 160.8h1M345.6 173.7l-2.5 .5 2.5 .5M373.6 173.7l2.5 .5-2.5 .5M89.1 183.3h99.3M91.6 182.8l-2.5 .5 2.5 .5"/>
<path d="M124.6 182.8l2.5 .5-2.5 .5"/>
</g>
<g fill="#00ff3f" stroke="#00ff3f" stroke-width=".3">
<path d="M38.7 73.8l.2 .3z"/>
<path d="M38.6 73.6l.3 .5z"/>
<path d="M38.4 73.5l.5 .6z"/>
<path d="M38.3 73.5l.6 .6z"/>
<path d="M38.1 73.5l.8 .6z"/>
<path d="M37.9 73.6l1 .5z"/>
<path d="M37.8 73.7l.1-.1 1 .5z"/>
<path d="M37.8 73.7l1.1 .4-1.3-.3z"/>
<path d="M37.6 73.8l1.3 .3-1.3-.1z"/>
<path d="M37.6 74l1.3 .1-1.3 .1z"/>
<path d="M37.6 74.2l1.3-.1-1.3 .3z"/>
<path d="M37.6 74.4l1.3-.3-1.1 .4z"/>
<path d="M37.8 74.5l1.1-.4-1 .6z"/>
<path d="M37.9 74.7l1-.6-.8 .6z"/>
<path d="M38.1 74.7l.8-.6z"/>
<path d="M38.9 74.1l-.6 .6z"/>
<path d="M38.9 74.1l-.5 .6z"/>
<path d="M38.9 74.1l-.3 .5z"/>
<path d="M38.9 74.1l-.2 .3z"/>
<path d="M38.9 74.1l-.1 .2z"/>
<path d="M248.8 120.5l.1 .4z"/>
<path d="M248.6 120.4l.3 .5z"/>
<path d="M248.5 120.3l.4 .6z"/>
<path d="M248.3 120.2l.6 .7z"/>
<path d="M248.1 120.3l.8 .6z"/>
<path d="M247.9 120.3h.2l.8 .6z"/>
<path d="M247.8 120.4l.1-.1 1 .6z"/>
<path d="M247.8 120.4l1.1 .5-1.2-.3z"/>
<path d="M247.7 120.6l1.2 .3-1.3-.1z"/>
<path d="M247.6 120.8l1.3 .1-1.3 .1z"/>
<path d="M247.6 121l1.3-.1-1.2 .3z"/>
<path d="M247.7 121.2l1.2-.3-1.1 .4z"/>
<path d="M247.8 121.3l1.1-.4-1 .5z"/>
<path d="M247.9 121.4l1-.5z"/>
<path d="M248.1 121.5l.8-.6z"/>
<path d="M248.3 121.5l.6-.6z"/>
<path d="M248.9 120.9l-.4 .6z"/>
<path d="M248.9 120.9l-.3 .4z"/>
<path d="M248.9 120.9l-.1 .3z"/>
<path d="M248.9 120.9l-.1 .2z"/>
<path d="M248.8 95.1l.1 .4z"/>
<path d="M248.6 95l.3 .5z"/>
<path d="M248.5 94.9l.4 .6z"/>
<path d="M248.3 94.8l.6 .7z"/>
<path d="M248.1 94.9l.8 .6z"/>
<path d="M247.9 94.9h.2l.8 .6z"/>
<path d="M247.8 95l.1-.1 1 .6z"/>
<path d="M247.8 95l1.1 .5-1.2-.3z"/>
<path d="M247.7 95.2l1.2 .3-1.3-.1z"/>
<path d="M247.6 95.4l1.3 .1-1.3 .1z"/>
<path d="M247.6 95.6l1.3-.1-1.2 .3z"/>
<path d="M247.7 95.8l1.2-.3-1.1 .4z"/>
<path d="M247.8 95.9l1.1-.4-1 .5z"/>
<path d="M247.9 96l1-.5z"/>
<path d="M248.1 96.1l.8-.6z"/>
<path d="M248.3 96.1l.6-.6z"/>
<path d="M248.9 95.5l-.4 .6z"/>
<path d="M248.9 95.5l-.3 .4z"/>
<path d="M248.9 95.5l-.1 .3z"/>
<path d="M248.9 95.5l-.1 .2z"/>
<path d="M328.6 144.8l.1 .4z"/>
<path d="M328.5 144.7l.2 .5z"/>
<path d="M328.3 144.6l.4 .6z"/>
<path d="M328.1 144.6l.6 .6z"/>
<path d="M327.9 144.6h.2l.6 .6z"/>
<path d="M327.8 144.7l.9 .5z"/>
<path d="M327.6 144.8l.2-.1 .9 .5z"/>
<path d="M327.6 144.8l1.1 .4-1.2-.3z"/>
<path d="M327.5 144.9l1.2 .3-1.3-.1z"/>
<path d="M327.4 145.1l1.3 .1-1.3 .1z"/>
<path d="M327.4 145.3l1.3-.1-1.2 .3z"/>
<path d="M327.5 145.5l1.2-.3-1.1 .4z"/>
<path d="M327.6 145.6l1.1-.4z"/>
<path d="M327.8 145.7l.9-.5z"/>
<path d="M327.9 145.8l.8-.6z"/>
<path d="M328.7 145.2l-.6 .6z"/>
<path d="M328.7 145.2l-.4 .6z"/>
<path d="M328.7 145.2l-.2 .5z"/>
<path d="M328.7 145.2l-.1 .4z"/>
<path d="M328.7 145.2l-.1 .2z"/>
<path d="M328.6 92.4l.1 .3z"/>
<path d="M328.5 92.2l.2 .5z"/>
<path d="M328.3 92.1l.4 .6z"/>
<path d="M328.1 92.1l.6 .6z"/>
<path d="M327.9 92.1l.8 .6z"/>
<path d="M327.8 92.2l.9 .5z"/>
<path d="M327.6 92.3l1.1 .4z"/>
<path d="M327.6 92.3l1.1 .4-1.2-.3z"/>
<path d="M327.5 92.4l1.2 .3-1.3-.1z"/>
<path d="M327.4 92.6l1.3 .1-1.3 .1z"/>
<path d="M327.4 92.8l1.3-.1-1.2 .3z"/>
<path d="M327.5 93l1.2-.3-1.1 .4z"/>
<path d="M327.6 93.1l1.1-.4-.9 .5z"/>
<path d="M327.8 93.2l.9-.5z"/>
<path d="M327.9 93.3l.8-.6-.6 .6z"/>
<path d="M328.7 92.7l-.6 .6z"/>
<path d="M328.7 92.7l-.4 .6z"/>
<path d="M328.7 92.7l-.2 .5z"/>
<path d="M328.7 92.7l-.1 .4z"/>
<path d="M328.7 92.7l-.1 .2z"/>
<path d="M391.9 122.4l.1 .4z"/>
<path d="M391.8 122.3l.2 .5z"/>
<path d="M391.6 122.2l.4 .6z"/>
<path d="M391.5 122.2l.5 .6z"/>
<path d="M391.3 122.2l.7 .6z"/>
<path d="M391.1 122.3l.2-.1 .7 .6z"/>
<path d="M391 122.4l1 .4z"/>
<path d="M391 122.4l1 .4-1.1-.3z"/>
<path d="M390.9 122.5l1.1 .3-1.2-.1z"/>
<path d="M390.8 122.7l1.2 .1-1.2 .1z"/>
<path d="M390.8 122.9l1.2-.1-1.1 .3z"/>
<path d="M390.9 123.1l1.1-.3-1 .4z"/>
<path d="M391 123.2l1-.4z"/>
<path d="M391.1 123.3l.9-.5-.7 .6z"/>
<path d="M391.3 123.4l.7-.6-.5 .6z"/>
<path d="M392 122.8l-.5 .6z"/>
<path d="M392 122.8l-.4 .6z"/>
<path d="M392 122.8l-.2 .5z"/>
<path d="M392 122.8l-.1 .4z"/>
<path d="M392 122.8v.2z"/>
<path d="M391.9 97l.1 .4z"/>
<path d="M391.8 96.9l.2 .5z"/>
<path d="M391.6 96.8l.4 .6z"/>
<path d="M391.5 96.8l.5 .6z"/>
<path d="M391.3 96.8l.7 .6z"/>
<path d="M391.1 96.9l.2-.1 .7 .6z"/>
<path d="M391 97l1 .4z"/>
<path d="M391 97l1 .4-1.1-.2z"/>
<path d="M390.9 97.2l1.1 .2-1.2-.1z"/>
<path d="M390.8 97.3l1.2 .1-1.2 .1z"/>
<path d="M390.8 97.5l1.2-.1-1.1 .3z"/>
<path d="M390.9 97.7l1.1-.3-1 .4z"/>
<path d="M391 97.8l1-.4z"/>
<path d="M391.1 97.9l.9-.5-.7 .6z"/>
<path d="M391.3 98l.7-.6-.5 .6z"/>
<path d="M392 97.4l-.5 .6z"/>
<path d="M392 97.4l-.4 .6z"/>
<path d="M392 97.4l-.2 .5z"/>
<path d="M392 97.4l-.1 .4z"/>
<path d="M392 97.4v.2z"/>
</g>
<path d="M260.9 149.5l1.7-1.9-.8 2.4M262.6 147.6l-20.8 36h-38M104.2 165.9l2.1-1.4-1.4 2.1M106.3 164.5l-24.5 24.5h-24.9" fill="none" stroke="#00ff40" stroke-width=".3"/>
<text font-size="6" x="19.8" y="17.8">下カバー / Bottom cover</text>
<text font-size="4.5" x="307.6" y="278.1">PS-85□</text>
<g font-size="3.7">
<text x="320.7" y="55">推奨基板形状　* 販売していません</text>
<text x="320.7" y="59.5">Recommended PCB dimension　* NOT SUPPLIED</text>
<text x="106.3" y="63.4">48</text>
<text x="207.4" y="63.4">E-E ( 1 : 1 )</text>
<text x="135.1" y="71.6">平面範囲 / Range of flat surface 37</text>
<text x="29.7" y="72.1">0.5</text>
<text x="38.7" y="72.1">5.5</text>
<text x="59.8" y="73.6">R49.5</text>
<text x="212.3" y="72.2">2</text>
<text x="278" y="72.1">33</text>
<text x="357.7" y="72.1">39</text>
<text x="116.6" y="80.1">E</text>
<text x="329.3" y="79.5">R50.5</text>
<text x="226" y="86.6" transform="rotate(-90 226 86.6)">3</text>
<text x="389.4" y="88.2" transform="rotate(-90 389.4 88.2)">4.7</text>
<text x="246.2" y="92.1" transform="rotate(-90 246.2 92.1)">13.2</text>
<text x="326.1" y="93" transform="rotate(-90 326.1 93)">3.9</text>
<text x="78.6" y="112.1">F</text>
<text x="135.7" y="112.1">F</text>
<text x="246.2" y="111.4" transform="rotate(-90 246.2 111.4)">25.4</text>
<text x="389.4" y="113.3" transform="rotate(-90 389.4 113.3)">25.4</text>
<text x="326.1" y="122.2" transform="rotate(-90 326.1 122.2)">52.5</text>
<text x="66.2" y="126.6" transform="rotate(-90 66.2 126.6)">85</text>
<text x="246.2" y="136.8" transform="rotate(-90 246.2 136.8)">25.4</text>
<text x="389.4" y="138.7" transform="rotate(-90 389.4 138.7)">25.4</text>
<text x="145.6" y="154.5" transform="rotate(-90 145.6 154.5)">平面範囲 / Range of flat surface 74.1</text>
<text x="326.1" y="156.2" transform="rotate(-90 326.1 156.2)">15.6</text>
<text x="387.5" y="158.4">6-</text>
<text x="394" y="158.4">1.7</text>
<text x="136.2" y="167.8">R20.1</text>
<text x="116.6" y="171.5">E</text>
<text x="321.3" y="168.8">R19.5</text>
<text x="357.7" y="172.2">33</text>
<text x="130.8" y="180.8">平面範囲 / Range of flat surface 38</text>
<text x="203.9" y="182.5">6-M1.6用基板取付ﾎﾞｽ</text>
<text x="56.9" y="188">ストラップ用穴</text>
<text x="203.9" y="186.9">6-M1.6 Boss</text>
<text x="56.9" y="192.3">Strap hole</text>
<text x="98.9" y="241.9">F-F ( 1 : 1 )</text>
<text x="249.8" y="261.3">株式会社タカチ電機工業</text>
<text x="307.6" y="262.4">ポータブルプラスチックケース</text>
<text x="390.9" y="275.8">1:1</text>
<text x="258.4" y="282.3">岡本</text>
<text x="283.4" y="282.3">野村</text>
<text x="325.3" y="286.7">2017/04/26</text>
<text x="387.7" y="284.8">4</text>
<text x="396.7" y="284.8">4</text>
</g>
<g font-size="3.3">
<text x="226" y="89.4" transform="rotate(-90 226 89.4)">⌀</text>
<text x="391.2" y="158.4">⌀</text>
</g>
<g font-size="3" fill="#f00">
<text x="301.7" y="257">品名/Title</text>
<text x="227.5" y="271.9">承認/Approved</text>
<text x="253" y="272.1">検図/Checked</text>
<text x="278.4" y="272">製図/Created</text>
<text x="301.7" y="272">型番/Product number</text>
<text x="382.6" y="270">尺度/Scale</text>
<text x="301.7" y="286.6">作成日/Date</text>
</g>
<text font-size="3" x="392.4" y="284.5">/</text>
<text font-size="2.8" x="307.6" y="267.4">PORTABLE PLASTIC CASE</text>
<text font-size="2.1" x="249.8" y="266.6">TAKACHI ELECTRONICS ENCLOSURE CO., LTD.</text>
</svg>
